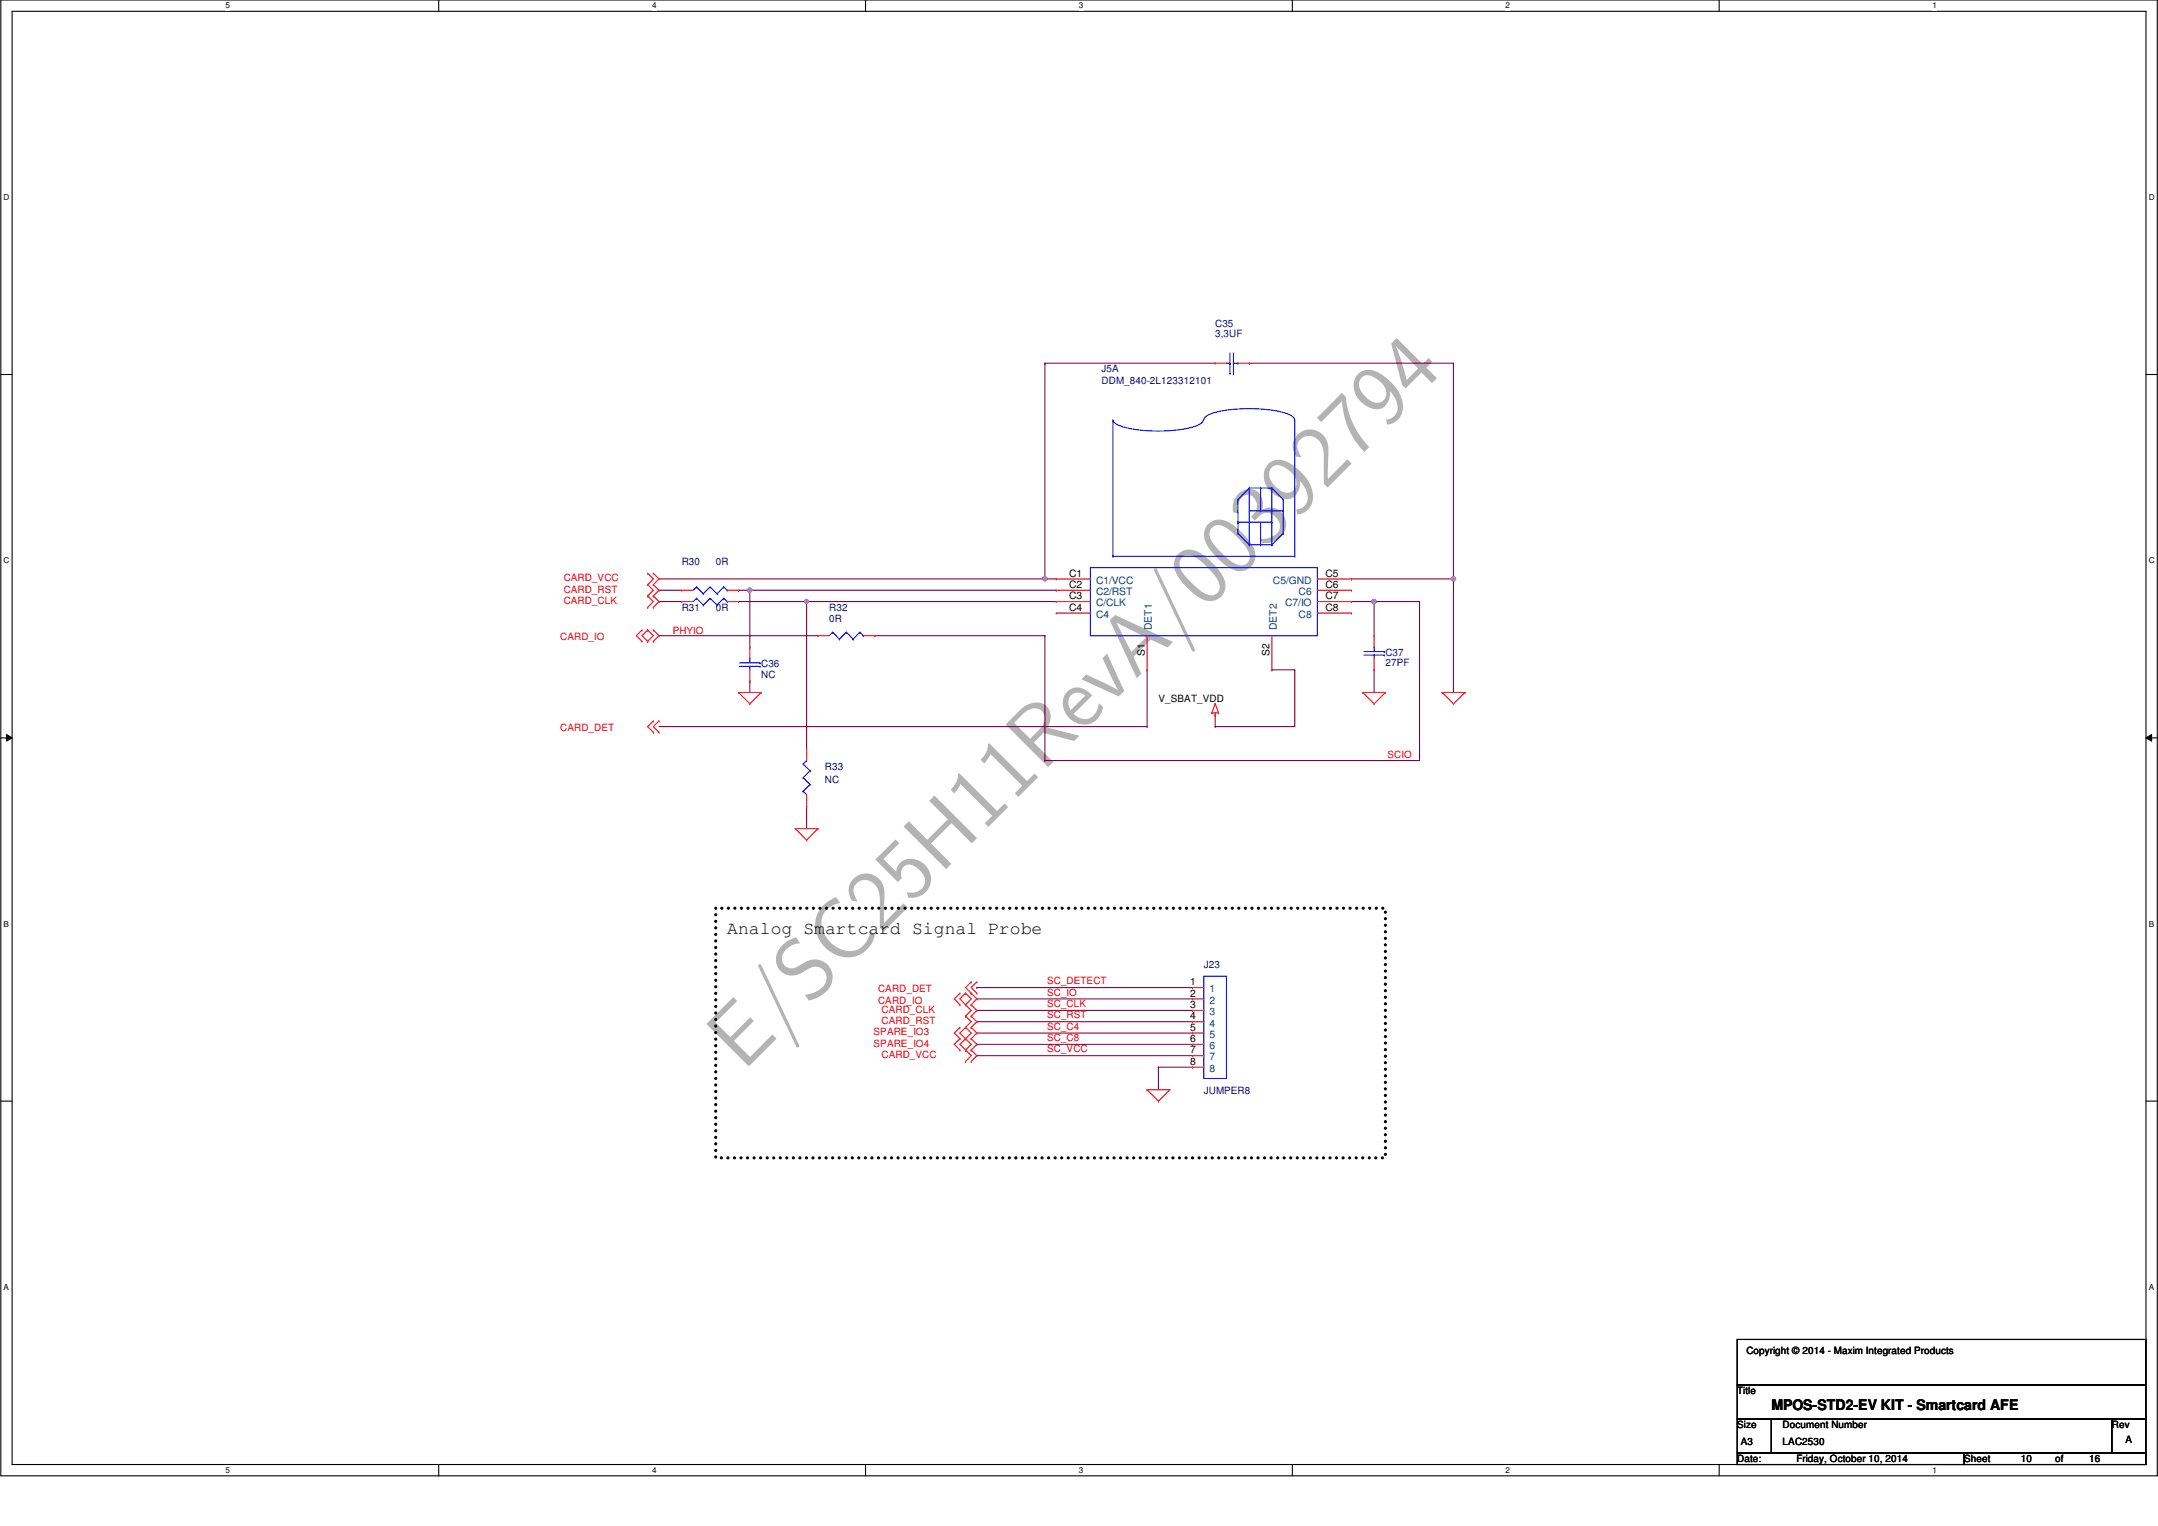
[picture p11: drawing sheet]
<svg xmlns="http://www.w3.org/2000/svg" width="420mm" height="297mm" viewBox="0 0 420 297" stroke-linecap="round" stroke-linejoin="round" font-family="sans-serif">
<path d="M.2 0h419.8v287.3h-419.8zM2.4 2.2h415.4v282.9h-415.4z" fill="none" stroke="#000" stroke-width=".21"/>
<g fill="#fff">
<path d="M43.9 .2h.9v1.8h-.9z"/>
<path d="M43.9 285.3h.9v1.8h-.9z"/>
</g>
<path d="M85.4 0v2.2M85.4 285.1v2.2" fill="none" stroke="#000" stroke-width=".21"/>
<g fill="#fff">
<path d="M126.9 .2h.9v1.8h-.9z"/>
<path d="M126.9 285.3h.9v1.8h-.9z"/>
</g>
<path d="M168.5 0v2.2M168.5 285.1v2.2" fill="none" stroke="#000" stroke-width=".21"/>
<g fill="#fff">
<path d="M210 .2h.9v1.8h-.9z"/>
<path d="M210 285.3h.9v1.8h-.9z"/>
</g>
<path d="M251.6 0v2.2M251.6 285.1v2.2" fill="none" stroke="#000" stroke-width=".21"/>
<g fill="#fff">
<path d="M293.1 .2h.9v1.8h-.9z"/>
<path d="M293.1 285.3h.9v1.8h-.9z"/>
</g>
<path d="M334.7 0v2.2M334.7 285.1v2.2" fill="none" stroke="#000" stroke-width=".21"/>
<g fill="#fff">
<path d="M376.2 .2h.9v1.8h-.9z"/>
<path d="M376.2 285.3h.9v1.8h-.9z"/>
<path d="M.7 37.5h1.2v1.8h-1.2z"/>
<path d="M418.4 37.5h1.1v1.8h-1.1z"/>
<path d="M.7 108.2h1.2v1.8h-1.2z"/>
<path d="M418.4 108.2h1.1v1.8h-1.1z"/>
</g>
<path d="M.2 72.9h2.2M417.8 72.9h2.2" fill="none" stroke="#000" stroke-width=".21"/>
<g fill="#fff">
<path d="M.7 179h1.1v1.8h-1.1z"/>
<path d="M418.4 179h1v1.8h-1z"/>
</g>
<path d="M.2 143.6h2.2M417.8 143.6h2.2" fill="none" stroke="#000" stroke-width=".21"/>
<path d="M1.3 143l1.1 .6-1.1 .7zM417.8 143.6l1.1-.6v1.3z" fill="#000"/>
<path d="M1.3 143l1.1 .6-1.1 .7zM417.8 143.6l1.1-.6v1.3z" fill="none" stroke="#000" stroke-width=".19"/>
<g fill="#fff">
<path d="M.7 249.7h1.1v1.8h-1.1z"/>
<path d="M418.4 249.7h1v1.8h-1z"/>
</g>
<path d="M.2 214.3h2.2M417.8 214.3h2.2" fill="none" stroke="#000" stroke-width=".21"/>
<path d="M139.3 176.8h130.4v48.6h-130.4z" fill="none" stroke="#000" stroke-width=".63" stroke-dasharray="0 1.3"/>
<path d="M203.4 70.7h.1M203.4 70.7h33.2M203.4 70.7v42" fill="none" stroke="#800040" stroke-width=".21"/>
<circle cx="203.5" cy="112.7" r=".42" fill="#f0f"/>
<circle cx="203.5" cy="112.7" r=".42" fill="none" stroke="#f0f" stroke-width=".21"/>
<g fill="none" stroke="#800040" stroke-width=".21">
<path d="M243.2 70.7h.1M243.2 70.7h39.8M263.1 117.1h.1M263.1 117.1h4.4M267.5 117.1h.1M267.5 117.1v6.6M128.3 123.7h.1M128.3 123.7h30.9M203.4 123.7h.1M203.4 123.7v24.3M223.3 130.4h.1M223.3 130.4v11"/>
<path d="M267.5 130.4h.1M267.5 130.4v4.4"/>
</g>
<circle cx="267.5" cy="117.1" r=".42" fill="#f0f"/>
<circle cx="267.5" cy="117.1" r=".42" fill="none" stroke="#f0f" stroke-width=".21"/>
<g fill="none" stroke="#800040" stroke-width=".21">
<path d="M128.3 112.7h.1M128.3 117.1h.1M128.3 117.1h4.4M128.3 112.7h77.3M146 114.9h.1M146 114.9v11M146 114.9h59.6M157 117.1h.1M157 117.1h48.6M203.4 112.7h.1M263.1 112.7h.1M263.1 112.7h19.9"/>
<path d="M267.5 117.1h.1M267.5 117.1h8.9M276.4 117.1h.1M276.4 117.1v30.9h-73M146 132.6h.1M146 132.6v2.2M170.3 123.7h.1M170.3 123.7h33.1M157 156.9h.1M157 156.9v4.4M203.4 148h.1"/>
</g>
<circle cx="146" cy="114.9" r=".42" fill="#f0f"/>
<circle cx="146" cy="114.9" r=".42" fill="none" stroke="#f0f" stroke-width=".21"/>
<path d="M283 70.7h.1M283 70.7v42M128.3 114.9h.1M128.3 114.9h4.4M143.8 114.9h.1M143.8 114.9h2.2" fill="none" stroke="#800040" stroke-width=".21"/>
<circle cx="283" cy="112.7" r=".42" fill="#f0f"/>
<circle cx="283" cy="112.7" r=".42" fill="none" stroke="#f0f" stroke-width=".21"/>
<path d="M143.8 117.1h.1M143.8 117.1h13.2M157 117.1h.1M157 117.1v28.7M283 112.7h.1M283 112.7v22.1" fill="none" stroke="#800040" stroke-width=".21"/>
<circle cx="157" cy="117.1" r=".42" fill="#f0f"/>
<circle cx="157" cy="117.1" r=".42" fill="none" stroke="#f0f" stroke-width=".21"/>
<g fill="none" stroke="#800040" stroke-width=".21">
<path d="M236.6 139.2h.1M236.6 139.2v2.2M247.6 130.4h.1M247.6 130.4h4.5M252.1 130.4h.1M252.1 130.4v11h-15.5M128.3 141.4h95M223.3 141.4h.1M236.6 141.4h.1M190.2 194.4h.1M190.2 192.2h.1M190.2 196.7h.1"/>
<path d="M190.2 198.9h.1M190.2 194.4h42M190.2 192.2h42M190.2 196.7h42M190.2 198.9h42M190.2 205.5h.1M190.2 201.1h.1M190.2 203.3h.1M190.2 205.5h42M190.2 201.1h42M190.2 203.3h42M225.5 207.7h.1"/>
<path d="M225.5 207.7h6.7M225.5 207.7v4.4"/>
</g>
<g fill="none" stroke="#f00" stroke-width=".21">
<path d="M236.6 70.7h.1M236.6 70.7h2.2M241 70.7h2.2M243.2 70.7h.1M126.1 111.6h.1M126.1 113.8h.1M126.1 116h.1M126.1 118.2h.1M126.1 111.6l1.1 1.1-1.1 1.1M126.1 113.8l1.1 1.1-1.1 1.1M126.1 116l1.1 1.1-1.1 1.1M127.2 113.8h.1"/>
<path d="M127.2 111.6h.1M127.2 116h.1M127.2 118.2h.1M127.2 111.6l1.1 1.1-1.1 1.1M127.2 113.8l1.1 1.1-1.1 1.1M127.2 116l1.1 1.1-1.1 1.1M132.7 117.1h.1M132.7 114.9h.1M132.7 114.9h2.2M132.7 117.1h2.2M141.6 114.9h2.2M141.6 117.1h2.2"/>
<path d="M143.8 117.1h.1M143.8 114.9h.1M205.6 112.7h.1M205.6 114.9h.1M205.6 117.1h.1M205.6 119.3h.1M205.6 112.7h6.7M205.6 114.9h6.7M205.6 117.1h6.7M205.6 119.3h6.7M256.5 112.7h6.6M256.5 114.9h6.6"/>
<path d="M256.5 117.1h6.6M256.5 119.3h6.6M263.1 112.7h.1M263.1 114.9h.1M263.1 117.1h.1M263.1 119.3h.1M125 122.6h.1M125 124.8h.1M125 122.6l-1.1 1.1 1.1 1.1M126.1 122.6h.1M126.1 124.8h.1M126.1 122.6l-1.1 1.1 1.1 1.1"/>
<path d="M126.1 122.6l1.1 1.1-1.1 1.1M127.2 122.6h.1M127.2 124.8h.1M127.2 122.6l1.1 1.1-1.1 1.1M143.8 134.8h.1M143.8 134.8h4.4M143.8 134.8l2.2 2.2M146 137h.1M146 132.6h.1M146 125.9h.1M146 125.9v2.2M146 130.4v2.2"/>
<path d="M148.2 134.8h.1M148.2 134.8l-2.2 2.2M159.2 123.7h.1M159.2 123.7h2.2M168.1 123.7h2.2M170.3 123.7h.1M223.3 130.4h.1M223.3 123.7v6.7M236 138.8h.1M236 138.8h1.3M236.6 139.2h.1M236.6 137h.1"/>
<path d="M236.6 138.8v.4M236.6 137l-.6 1.8M236.6 137l.7 1.8M237.3 138.8h.1M247.6 130.4h.1M247.6 123.7v6.7M265.3 134.8h.1M265.3 134.8h4.4M265.3 134.8l2.2 2.2M267.5 137h.1M267.5 130.4h.1M267.5 123.7h.1"/>
<path d="M267.5 123.7v2.2M267.5 128.1v2.3M269.7 134.8h.1M269.7 134.8l-2.2 2.2M280.8 134.8h.1M280.8 134.8h4.4M280.8 134.8l2.2 2.2M283 137h.1M285.2 134.8h.1M285.2 134.8l-2.2 2.2M127.2 140.3h.1M127.2 142.5h.1"/>
<path d="M127.2 140.3l-1.1 1.1 1.1 1.1M128.3 140.3h.1M128.3 142.5h.1M128.3 140.3l-1.1 1.1 1.1 1.1M157 156.9h.1M157 145.8h.1M157 145.8v2.2M157 154.7v2.2M154.8 161.3h.1M154.8 161.3h4.4M154.8 161.3l2.2 2.2M157 163.5h.1"/>
<path d="M159.2 161.3h.1M159.2 161.3l-2.2 2.2M186.9 193.3h.1M186.9 195.6h.1M186.9 200h.1M186.9 193.3l-1.1 1.1 1.1 1.2M186.9 200l-1.1 1.1 1.1 1.1M188 193.3h.1M188 195.6h.1M188 197.8h.1M188 200h.1M188 193.3l-1.1 1.1 1.1 1.2"/>
<path d="M188 193.3l1.1 1.1-1.1 1.2M188 200l1.1 1.1-2.2 2.2 2.2 2.2-1.1 1.1M188 195.6l1.1 1.1-1.1 1.1M188 197.8l1.1 1.1-2.2 2.2 2.2 2.2-1.1 1.1M189.1 193.3h.1M189.1 195.6h.1M189.1 191.1h.1M189.1 197.8h.1M189.1 200h.1M189.1 191.1l-1.1 1.1 2.2 2.2-1.1 1.2M189.1 195.6l1.1 1.1-1.1 1.1M189.1 200l1.1 1.1-1.1 1.1"/>
<path d="M189.1 197.8l1.1 1.1-1.1 1.1M190.2 191.1h.1M190.2 193.3h.1M190.2 191.1l-1.1 1.1 1.1 1.1M232.2 192.2h.1M232.2 194.4h.1M232.2 196.7h.1M232.2 198.9h.1M232.2 192.2h2.2M232.2 194.4h2.2M232.2 196.7h2.2M232.2 198.9h2.2"/>
<path d="M186.9 202.2h.1M186.9 204.4h.1M186.9 202.2l-1.1 1.1 1.1 1.1M188 204.4h.1M188 206.6h.1M188 202.2h.1M189.1 206.6h.1M189.1 204.4h.1M189.1 202.2h.1M189.1 204.4l1.1 1.1-1.1 1.1M189.1 202.2l1.1 1.1-1.1 1.1M223.3 212.1h.1"/>
<path d="M223.3 212.1h4.4M223.3 212.1l2.2 2.2M225.5 214.3h.1M227.7 212.1h.1M227.7 212.1l-2.2 2.2M232.2 201.1h.1M232.2 203.3h.1M232.2 205.5h.1M232.2 207.7h.1M232.2 201.1h2.2M232.2 203.3h2.2M232.2 205.5h2.2"/>
<path d="M232.2 207.7h2.2"/>
</g>
<path d="M338.2 260.7h79.6v8.9h-79.6zM338.2 269.6h79.6v6.6h-79.6zM338.2 276.2h6.7v6.6h-6.7zM344.9 276.2h66.3v6.6h-66.3zM411.2 276.2h6.6v6.6h-6.6zM338.2 282.8h44.2v2.3h-44.2zM382.4 282.8h35.4v2.3h-35.4z" fill="none" stroke="#000" stroke-width=".21"/>
<g fill="none" stroke="#00f" stroke-width=".21">
<path d="M238.8 70.7h.7M239.5 72.7h.1M239.5 70.7h.1M239.5 68.7v4M240.1 72.7h.1M240.1 68.7v4M240.1 70.7h.9M241 70.7h.1M234.3 81.7a2.13 2.13 0 0 1-1.7 1.3 28.7 28.7 0 0 1-14.2 0 2.13 2.13 0 0 1-1.7-1.3v26.6M234.4 81.7a1.18 1.18 0 0 1 1-1 26.9 26.9 0 0 1 13-.7 6.7 6.7 0 0 1 3.5 1.4l.1 .3M241 97.2h.1M241 97.2v6.6"/>
<path d="M243.2 95h.1M243.2 95h4.4M243.2 95l-2.2 2.2M243.2 95v11M243.2 99.4h6.6M245.4 99.4h.1M245.4 95v4.4M247.6 95h.1M247.6 99.4h.1M247.6 95l2.2 2.2M247.6 95v11M249.8 97.2h.1"/>
<path d="M249.8 99.4h.1M249.8 97.2v6.6M252.1 81.7h.1M252.1 81.7v26.6M135.6 116.5h.1M135.6 114.3h.1M135.6 116.5l-.7 .6M135.6 116.5l1.3 1.3M135.6 114.3l-.7 .6M135.6 114.3l1.3 1.3M136.9 117.8h.1M136.9 115.6h.1"/>
<path d="M138.2 116.5h.1M138.2 114.3h.1M138.2 116.5l-1.3 1.3M138.2 116.5l1.4 1.3M138.2 114.3l-1.3 1.3M138.2 114.3l1.4 1.3M139.6 117.8h.1M139.6 115.6h.1M140.9 116.5h.1M140.9 114.3h.1M140.9 116.5l-1.3 1.3M140.9 116.5l.7 .6"/>
<path d="M140.9 114.3l-1.3 1.3M140.9 114.3l.7 .6M141.6 117.1h.1M141.6 114.9h.1M212.3 110.5h44.2v13.2h-44.2zM216.7 108.3h.1M216.7 108.3h35.4M241 103.8h.1M241 101.6h.1M241 103.8l2.2 2.2M241 101.6h6.6M243.2 106h.1"/>
<path d="M243.2 106h4.4M245.4 106h.1M245.4 101.6v4.4M247.6 106h.1M247.6 101.6h.1M249.8 103.8h.1M249.8 103.8l-2.2 2.2M252.1 108.3h.1M144 129.7h4M144 129h4M146 129.7h.1M146 128.1h.1"/>
<path d="M146 128.1v.9M146 129.7v.7M148 129.7h.1M148 129h.1M162.1 123.1h.1M162.1 123.1l-.7 .6M162.1 123.1l1.3 1.3M163.4 124.4h.1M164.8 123.1h.1M164.8 123.1l-1.4 1.3M164.8 123.1l1.3 1.3M166.1 124.4h.1"/>
<path d="M167.4 123.1h.1M167.4 123.1l-1.3 1.3M167.4 123.1l.7 .6M168.1 123.7h.1M265.5 127.5h4M265.5 126.8h4M267.5 127.5h.1M267.5 125.9h.1M267.5 125.9v.9M267.5 127.5v.6M269.5 127.5h.1M269.5 126.8h.1"/>
<path d="M156.4 154h.1M156.4 151.4h.1M156.4 148.7h.1M156.4 154l.6 .7M156.4 151.4l1.3 1.3M156.4 148.7l1.3 1.3M157 148h.1M157 148l-.6 .7M157.7 152.7h.1M157.7 150h.1M157.7 152.7l-1.3 1.3M157.7 150l-1.3 1.4"/>
<path d="M234.4 190h4.4v19.9h-4.4z"/>
</g>
<circle cx="203.5" cy="112.7" r=".42" fill="#f0f"/>
<circle cx="203.5" cy="112.7" r=".42" fill="none" stroke="#f0f" stroke-width=".21"/>
<circle cx="267.5" cy="117.1" r=".42" fill="#f0f"/>
<circle cx="267.5" cy="117.1" r=".42" fill="none" stroke="#f0f" stroke-width=".21"/>
<circle cx="146" cy="114.9" r=".42" fill="#f0f"/>
<circle cx="146" cy="114.9" r=".42" fill="none" stroke="#f0f" stroke-width=".21"/>
<circle cx="283" cy="112.7" r=".42" fill="#f0f"/>
<circle cx="283" cy="112.7" r=".42" fill="none" stroke="#f0f" stroke-width=".21"/>
<circle cx="157" cy="117.1" r=".42" fill="#f0f"/>
<circle cx="157" cy="117.1" r=".42" fill="none" stroke="#f0f" stroke-width=".21"/>
<text font-size="16.9" fill="#b3b3b3" x="144.7" y="208.6" transform="rotate(-45 144.7 208.6)">E/SC25H11RevA/00392794</text>
<text font-size="3.5" x="141.6" y="181.7">Analog Smartcard Signal Probe</text>
<text font-size="2.8" x="344.9" y="274.4">MPOS-STD2-EV KIT - Smartcard AFE</text>
<g font-size="2">
<text x="208.2" y="112.2">C1</text>
<text x="258.1" y="112.2">C5</text>
<text x="208.2" y="114.4">C2</text>
<text x="208.2" y="116.6">C3</text>
<text x="208.2" y="118.9">C4</text>
<text x="258.1" y="114.4">C6</text>
<text x="258.1" y="116.6">C7</text>
<text x="258.1" y="118.9">C8</text>
<text x="222.9" y="127.8" transform="rotate(-90 222.9 127.8)">S1</text>
<text x="247.2" y="127.8" transform="rotate(-90 247.2 127.8)">S2</text>
<text x="231.7" y="191.8">1</text>
<text x="231.7" y="194">2</text>
<text x="231.7" y="196.2">3</text>
<text x="231.7" y="198.4">4</text>
<text x="231.7" y="200.6">5</text>
<text x="231.7" y="202.8">6</text>
<text x="231.7" y="205">7</text>
<text x="231.7" y="207.3">8</text>
</g>
<g font-size="2" fill="#004080">
<text x="213.4" y="113.6">C1/VCC</text>
<text x="247.9" y="113.6">C5/GND</text>
<text x="213.4" y="115.8">C2/RST</text>
<text x="213.4" y="118">C/CLK</text>
<text x="250.2" y="118">C7/IO</text>
<text x="252.8" y="115.8">C6</text>
<text x="213.4" y="120.3">C4</text>
<text x="224.3" y="122.6" transform="rotate(-90 224.3 122.6)">DET1</text>
<text x="248.6" y="122.6" transform="rotate(-90 248.6 122.6)">DET2</text>
<text x="252.8" y="120.3">C8</text>
<text x="235.5" y="193.2">1</text>
<text x="235.5" y="195.4">2</text>
<text x="235.5" y="197.6">3</text>
<text x="235.5" y="199.8">4</text>
<text x="235.5" y="202">5</text>
<text x="235.5" y="204.2">6</text>
<text x="235.5" y="206.4">7</text>
<text x="235.5" y="208.7">8</text>
</g>
<g font-size="1.9" fill="#000080">
<text x="236.6" y="63.6">C35</text>
<text x="236.6" y="65.6">3,3UF</text>
<text x="214.5" y="72.5">J5A</text>
<text x="214.5" y="74.7">DDM_840-2L123312101</text>
<text x="132.7" y="110.1">R30</text>
<text x="139.3" y="110.1">0R</text>
<text x="132.7" y="118.9">R31</text>
<text x="139.3" y="118.9">0R</text>
<text x="161.4" y="118.9">R32</text>
<text x="161.4" y="121.1">0R</text>
<text x="148.2" y="129.9">C36</text>
<text x="148.2" y="131.9">NC</text>
<text x="269.7" y="127.7">C37</text>
<text x="269.7" y="129.7">27PF</text>
<text x="160.6" y="149.8">R33</text>
<text x="160.6" y="152.5">NC</text>
<text x="234.4" y="188.5">J23</text>
<text x="234.4" y="213">JUMPER8</text>
</g>
<g font-size="1.9" fill="#f00">
<text x="109.8" y="113.2">CARD_VCC</text>
<text x="109.8" y="115.4">CARD_RST</text>
<text x="109.8" y="117.6">CARD_CLK</text>
<text x="109.1" y="124.6">CARD_IO</text>
<text x="131" y="123.3">PHYIO</text>
<text x="109.1" y="142.3">CARD_DET</text>
<text x="270.2" y="147.6">SCIO</text>
<text x="203.9" y="191.6">SC_DETECT</text>
<text x="171" y="195.4">CARD_IO</text>
<text x="171" y="193.1">CARD_DET</text>
<text x="171.7" y="197.1">CARD_CLK</text>
<text x="203.9" y="193.8">SC_IO</text>
<text x="203.9" y="196">SC_CLK</text>
<text x="170.1" y="201.5">SPARE_IO3</text>
<text x="170.1" y="203.8">SPARE_IO4</text>
<text x="171.7" y="199.3">CARD_RST</text>
<text x="203.9" y="200.4">SC_C4</text>
<text x="203.9" y="202.6">SC_C8</text>
<text x="203.9" y="198.2">SC_RST</text>
<text x="171.7" y="206">CARD_VCC</text>
<text x="203.9" y="204.9">SC_VCC</text>
</g>
<g font-size="1.9">
<text x="225.5" y="136.6">V_SBAT_VDD</text>
<text x="340" y="263.7">Copyright © 2014 - Maxim Integrated Products</text>
<text x="338.2" y="271.4">Title</text>
<text x="338.2" y="278">Size</text>
<text x="338.9" y="281.3">A3</text>
<text x="347.1" y="278">Document Number</text>
<text x="347.1" y="281.3">LAC2530</text>
<text x="411.2" y="278">Rev</text>
<text x="413.8" y="280.9">A</text>
<text x="338.2" y="284.6">Date:</text>
<text x="349.7" y="284.6">Friday, October 10, 2014</text>
<text x="382.4" y="284.6">Sheet</text>
<text x="393.5" y="284.6">10</text>
<text x="400.1" y="284.6">of</text>
<text x="406.8" y="284.6">16</text>
</g>
<g font-size="1.6">
<text x="43.9" y="1.7">5</text>
<text x="126.9" y="1.7">4</text>
<text x="210" y="1.7">3</text>
<text x="293.1" y="1.7">2</text>
<text x="376.2" y="1.7">1</text>
<text x=".7" y="39">D</text>
<text x="418.4" y="39">D</text>
<text x=".7" y="109.7">C</text>
<text x="418.4" y="109.7">C</text>
<text x=".7" y="180.4">B</text>
<text x="418.4" y="180.4">B</text>
<text x=".7" y="251.1">A</text>
<text x="418.4" y="251.1">A</text>
<text x="43.9" y="286.7">5</text>
<text x="126.9" y="286.7">4</text>
<text x="210" y="286.7">3</text>
<text x="293.1" y="286.7">2</text>
<text x="376.2" y="286.7">1</text>
</g>
</svg>
